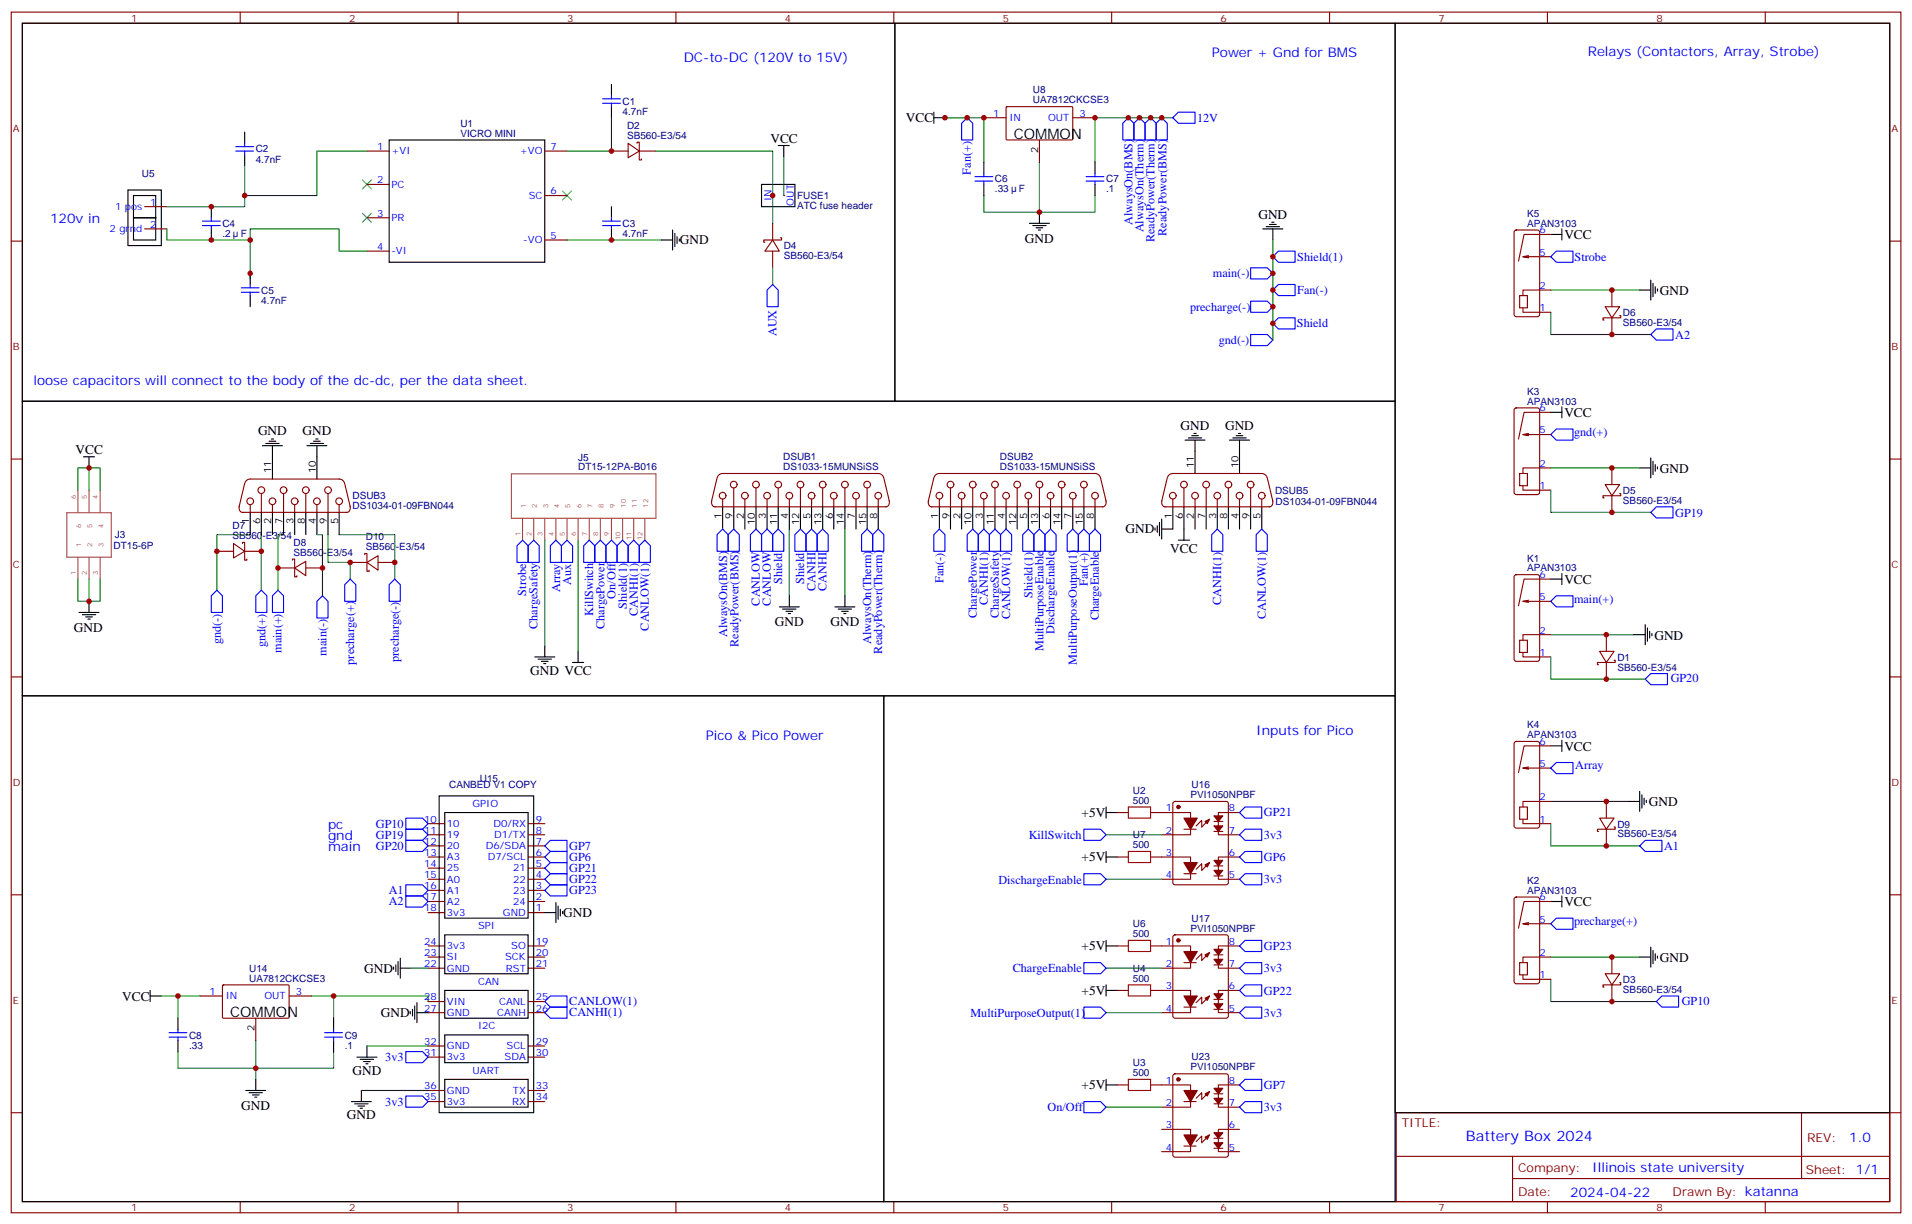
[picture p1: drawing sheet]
<svg xmlns="http://www.w3.org/2000/svg" width="607mm" height="388mm" viewBox="0 0 607 388" stroke-linecap="round" stroke-linejoin="round" font-family="sans-serif">
<g fill="none" stroke="#870000" stroke-width=".35">
<path d="M3.6 3.8h599.7v381h-599.7zM7.1 7.4h592.7v373.9h-592.7zM76.2 3.8v3.6M145.4 3.8v3.6M214.5 3.8v3.6M283.7 3.8v3.6M352.8 3.8v3.6M422 3.8v3.6M491.1 3.8v3.6M560.2 3.8v3.6M116.5 47.9h7M116.5 58.5h7"/>
<path d="M172.9 47.9h7.1M194.1 47.9h5.3M199.4 45.5l3.5 2.4-3.5 2.2zM202.2 45.5v-.4h.7v2.8M202.9 47.9v2.9h.7v-.4M202.9 47.9h5.3M3.6 76.5h3.5M45.9 65.6h7.1M45.9 72.6h7.1M116.5 79.7h7M116.5 69.1h7M172.9 76.2h7.1"/>
<path d="M172.9 62.1h7.1M245.2 76.2l2.1 3.5h-4.6zM245.2 76.2h-2.8v.7h.3M245.2 70.9v5.3M245.2 79.7v5.3M247.7 75.5h.3v.7h-2.8M599.8 76.5h3.5M3.6 145.7h3.5M599.8 145.7h3.5M3.6 214.8h3.5M599.8 214.8h3.5M3.6 284h3.5"/>
<path d="M599.8 284h3.5M3.6 353.1h3.5M443.1 353.1h156.7v28.2h-156.7zM571.8 353.1v20.9M599.8 353.1h3.5M443.2 366.9h156.4M480 374h119.6M480 366.9v14.2M76.2 381.3v3.5M145.4 381.3v3.5M214.5 381.3v3.5M283.7 381.3v3.5"/>
<path d="M352.8 381.3v3.5M422 381.3v3.5M491.1 381.3v3.5M560.2 381.3v3.5"/>
</g>
<path d="M194.1 37.4v10.5h-14.1M77.6 52.5v13.1h-24.6M116.5 79.7h-8.9v-7.1h-28.2v15.9M180 76.2h29.9" fill="none" stroke="#008700" stroke-width=".35"/>
<g fill="none" stroke="#000" stroke-width=".35">
<path d="M194.1 26.8v3.5M194.1 33.8v3.6M77.6 41.9v3.6M77.6 49v3.5M123.5 44.4h49.4v38.8h-49.4zM241.7 58.5h10.6v7.1h-10.6zM40.6 60.3h10.6v17.6h-10.6zM42.4 62.1h7v7h-7zM42.4 69.1h7v7.1h-7zM67.1 65.6v3.5M67.1 72.6v3.6M194.1 65.6v3.5"/>
<path d="M194.1 72.6v3.6M79.4 86.7v3.6M79.4 93.8v3.5"/>
</g>
<g fill="none" stroke="#00f" stroke-width=".35">
<path d="M191.2 31.4h5.7M191.2 32.8h5.7M194.1 30.3v1.1M194.1 32.8v1M74.8 47.9h5.7M74.8 46.5h5.7M77.6 45.5v1M77.6 47.9v1.1M64.2 70.2h5.7M64.2 71.6h5.7M67.1 69.1v1.1M67.1 71.6v1"/>
<path d="M191.2 70.2h5.7M191.2 71.6h5.7M194.1 69.1v1.1M194.1 71.6v1M76.6 92.7h5.6M76.6 91.3h5.6M79.4 90.3v1M79.4 92.7v1.1"/>
</g>
<path d="M115 57.1l2.9 2.8M117.9 57.1l-2.9 2.8M115 67.7l2.9 2.8M117.9 67.7l-2.9 2.8M178.5 60.6l2.9 2.9M181.4 60.6l-2.9 2.9" fill="none" stroke="#3c3" stroke-width=".35"/>
<g fill="#870000">
<circle cx="245.2" cy="62.1" r=".18"/>
<circle cx="248.7" cy="62.1" r=".18"/>
</g>
<g fill="none" stroke="#000" stroke-width=".35">
<path d="M7.1 7.4h276.9v119.9h-276.9zM284 7.4h158.8v119.9h-158.8zM442.8 7.4h157v345.7h-157zM296.4 37.4h3.5M296.4 35.6v3.5M247 46.2h3.5M248.7 46.2v3.5M312.2 51.5v3.5M312.2 58.5v3.6M347.5 51.5v3.5M347.5 58.5v3.6M209.9 76.2h3.6"/>
<path d="M213.5 73v6.3M214.2 74v4.3M214.9 75.1v2.1M215.6 75.8v.7M326.7 70.9h6.4M327.8 71.6h4.2M328.8 72.3h2.1M329.5 73h.7M329.9 67.3v3.6M400.8 72.6h6.3M401.8 71.9h4.3M402.9 71.2h2.1"/>
<path d="M403.6 70.5h.7M404 72.6v3.6M492.2 74.4h3.5M495.7 72.6v3.6M520.4 92h3.5M523.9 88.9v6.3M524.6 89.9v4.3M525.3 91v2.1M526 91.7v.7M7.1 127.3h435.7v93.5h-435.7zM86.1 139.3h.7M100.2 139.3h.7"/>
<path d="M376.1 139.7h6.3M377.2 139h4.2M378.2 138.3h2.1M378.9 137.5h.7M379.3 139.7v10.5M390.2 139.7h6.4M391.3 139h4.2M392.3 138.3h2.1M393 137.5h.7M393.4 139.7v10.5M492.2 130.8h3.5M495.7 129.1v3.5"/>
<path d="M26.5 145h3.5M28.3 145v3.5M83.3 141.4h6.3M84.3 140.7h4.3M85.4 140h2.1M86.5 141.4v10.6M97.4 141.4h6.4M98.5 140.7h4.2M99.5 140h2.1M100.6 141.4v10.6M520.4 148.5h3.5M523.9 145.3v6.4"/>
<path d="M524.6 146.4v4.2M525.3 147.4v2.1M526 148.1v.7M79.4 162.6v7.1M82.9 162.6v7.1M86.5 162.6v7.1M90 162.6v7.1M93.5 162.6v7.1M97 162.6v7.1M100.6 162.6v7.1M104.1 162.6v7.1M107.6 162.6v7.1"/>
<path d="M229.3 160.8v7.1M232.9 160.8v7.1M236.4 160.8v7.1M239.9 160.8v7.1M243.5 160.8v7.1M247 160.8v7.1M250.5 160.8v7.1M254 160.8v7.1M257.6 160.8v7.1M261.1 160.8v7.1M264.6 160.8v7.1M268.1 160.8v7.1"/>
<path d="M271.7 160.8v7.1M275.2 160.8v7.1M278.7 160.8v7.1M298.1 160.8v7.1M301.7 160.8v7.1M305.2 160.8v7.1M308.7 160.8v7.1M312.2 160.8v7.1M315.8 160.8v7.1M319.3 160.8v7.1M322.8 160.8v7.1M326.4 160.8v7.1"/>
<path d="M329.9 160.8v7.1M333.4 160.8v7.1M336.9 160.8v7.1M340.5 160.8v7.1M344 160.8v7.1M347.5 160.8v7.1M366.6 167.5v.7M367.3 166.8v2.1M368 165.8v4.2M368.7 164.7v6.4M372.2 160.8v7.1h-3.5M374 171.4h3.5"/>
<path d="M375.7 160.8v10.6M379.3 160.8v7.1M382.8 160.8v7.1M386.3 160.8v7.1M389.9 160.8v7.1M393.4 160.8v7.1M396.9 160.8v7.1M400.4 160.8v7.1M25.1 194.3h6.3M26.1 195.1h4.3M27.2 195.8h2.1M27.9 196.5h.7"/>
<path d="M28.3 190.8v3.5M247.3 192.6h6.4M248.4 193.3h4.2M249.4 194h2.2M250.2 194.7h.7M250.5 189.1v3.5M265 192.6h6.3M266 193.3h4.3M267.1 194h2.1M267.8 194.7h.7M268.1 189.1v3.5M492.2 183.8h3.5"/>
<path d="M495.7 182v3.5M522.1 198.2v6.4M522.9 199.3v4.2M169.7 208.5h6.4M170.8 209.2h4.2M171.8 209.9h2.2M172.5 210.6h.7M172.9 204.9v3.6M181.7 210.2h3.5M183.5 206.7v3.5M518.6 201.4h3.5M523.6 200.3v2.2"/>
<path d="M524.3 201v.8M7.1 220.8h273.4v160.5h-273.4zM280.5 220.8h162.3v160.5h-162.3zM492.2 236.7h3.5M495.7 234.9v3.5M139.4 252.6h30v100.5h-30zM141.1 257.8h26.5v33.6h-26.5zM351 256.1v3.5M351 257.8h3.6M516.9 254.3h3.5M520.4 251.1v6.4M521.1 252.2v4.2"/>
<path d="M521.8 253.3v2.1M522.5 254v.7M351 270.2v3.5M351 272h3.6M141.1 296.7h26.5v12.3h-26.5zM172.9 289.6h3.5M176.4 286.4v6.4M177.1 287.5v4.2M177.8 288.5v2.2M178.5 289.2v.7M351 298.4v3.5M492.2 286.1h3.5"/>
<path d="M495.7 284.3v3.5M47.7 316.1h3.5M47.7 314.3v3.5M124.9 306.9v.7M125.6 306.2v2.1M126.3 305.1v4.3M127 307.2h3.6M127 304.1v6.3M131.6 319.2v4.3M132.3 318.2v6.3M141.1 314.3h26.5v8.8h-26.5zM351 300.2h3.6"/>
<path d="M351 312.5v3.6M351 314.3h3.6M520.4 303.7h3.5M523.9 300.5v6.4M524.6 301.6v4.2M525.3 302.6v2.2M526 303.4v.7M56.5 323.1v3.5M56.5 330.2v3.5M105.9 323.1v3.5M105.9 330.2v3.5M113.3 335.5h6.3"/>
<path d="M114.3 336.2h4.3M115.4 336.9h2.1M116.1 337.6h.7M116.5 331.9v3.6M130.2 321v.7M130.9 320.3v2.1M132.3 321.3h3.6M141.1 328.4h26.5v8.8h-26.5zM78 346h6.3M79.1 346.7h4.2M80.1 347.5h2.1M80.8 348.2h.7"/>
<path d="M81.2 342.5v3.5M111.5 349.6h6.4M112.6 350.3h4.2M113.6 351h2.1M114.3 351.7h.7M114.7 346v3.6M141.1 342.5h26.5v8.8h-26.5zM351 342.5v3.5M351 344.3h3.6"/>
</g>
<g fill="none" stroke="#008700" stroke-width=".35">
<path d="M299.9 37.4h12.3v14.1M372.2 37.4h-24.7v14.1M116.5 47.9h-15.9v14.2h-23M208.2 47.9h37v23M248.7 49.7v12.4M329.9 51.5v15.8M53 72.6v3.6h26.4M312.2 62.1v5.2h17.7M347.5 62.1v5.2h-17.6M404 76.2v31.7M245.2 85v5.3M492.2 99.1v7.1h31.7"/>
<path d="M492.2 92h28.2M24.7 155.5v-7h3.6v7M28.3 148.5h3.5v7M492.2 155.5v7.1h31.7M492.2 148.5h28.2M79.4 169.7h-10.6v17.6M82.9 169.7v17.6M90 169.7h-1.8v17.6M100.6 169.7h1.7v19.4M104.1 169.7v8.8h7.1v5.3M107.6 169.7h17.7v14.1M172.9 171.4v33.5"/>
<path d="M183.5 171.4v35.3M250.5 167.9v21.2M268.1 167.9v21.2M24.7 183.8v7h3.6v-7M31.8 183.8v7h-3.5M492.2 208.5v7h29.9M492.2 201.4h26.4M492.2 254.3h24.7M351 264.9h17.7M351 279h17.7M492.2 261.4v7h28.2M51.2 316.1h12.3"/>
<path d="M56.5 316.1v7M98.8 316.1h37.1v1.7M105.9 316.1v7M130.6 307.2h5.3M351 307.2h17.7M492.2 310.8v7h33.5M492.2 303.7h28.2M56.5 333.7v5.3h49.4v-5.3M81.2 330.2v12.3M116.5 331.9h19.4M351 321.3h17.7M114.7 346h21.2"/>
<path d="M351 351.3h17.7"/>
</g>
<g fill="none" stroke="#00f" stroke-width=".35">
<path d="M305.2 39.1l1.8-1.7 1.7 1.7v5.3h-3.5zM356.3 39.1l1.8-1.7 1.8 1.7v5.3h-3.6zM359.9 39.1l1.7-1.7 1.8 1.7v5.3h-3.5zM363.4 39.1l1.8-1.7 1.7 1.7v5.3h-3.5zM366.9 39.1l1.8-1.7 1.8 1.7v5.3h-3.6zM372.2 37.4l1.8-1.8h5.3v3.5h-5.3zM309.4 56.1h5.7M309.4 57.5h5.7M312.2 55v1.1M312.2 57.5v1M344.7 56.1h5.6M344.7 57.5h5.6"/>
<path d="M347.5 55v1.1M347.5 57.5v1M245.2 90.3l1.8 1.7v5.3h-3.5v-5.3zM396.9 85h5.3l1.8 1.7-1.8 1.8h-5.3zM396.9 95.6h5.3l1.8 1.7-1.8 1.8h-5.3zM404 92l1.7-1.7h5.3v3.5h-5.3zM404 81.5l1.7-1.8h5.3v3.5h-5.3zM492.2 81.5l1.7-1.8h5.3v3.5h-5.3zM396.9 106.2h5.3l1.8 1.7-1.8 1.8h-5.3zM404 102.6l1.7-1.7h5.3v3.5h-5.3zM523.9 106.2l1.8-1.8h5.3v3.5h-5.3zM493.9 136.1h5.3v3.6h-5.3l-1.7-1.8z"/>
<path d="M165.8 171.4l1.8 1.8v5.3h-3.5v-5.3zM167.6 173.2l1.8-1.8 1.7 1.8v5.3h-3.5zM176.4 171.4l1.8 1.8v5.3h-3.5v-5.3zM180 171.4l1.7 1.8v5.3h-3.5v-5.3zM187 171.4l1.8 1.8v5.3h-3.6v-5.3zM190.5 171.4l1.8 1.8v5.3h-3.5v-5.3zM194.1 171.4l1.7 1.8v5.3h-3.5v-5.3zM197.6 171.4l1.8 1.8v5.3h-3.6v-5.3zM201.1 171.4l1.8 1.8v5.3h-3.5v-5.3zM204.6 171.4l1.8 1.8v5.3h-3.5v-5.3zM229.3 167.9l1.8 1.8v5.2h-3.5v-5.2zM232.9 167.9l1.7 1.8v5.2h-3.5v-5.2z"/>
<path d="M239.9 167.9l1.8 1.8v5.2h-3.5v-5.2zM243.5 167.9l1.7 1.8v5.2h-3.5v-5.2zM245.2 169.7l1.8-1.8 1.7 1.8v5.2h-3.5zM254 167.9l1.8 1.8v5.2h-3.5v-5.2zM257.6 167.9l1.7 1.8v5.2h-3.5v-5.2zM261.1 167.9l1.8 1.8v5.2h-3.6v-5.2zM275.2 167.9l1.8 1.8v5.2h-3.6v-5.2zM277 169.7l1.7-1.8 1.8 1.8v5.2h-3.5zM298.1 167.9l1.8 1.8v5.2h-3.5v-5.2zM308.7 167.9l1.8 1.8v5.2h-3.5v-5.2zM312.2 167.9l1.8 1.8v5.2h-3.5v-5.2zM315.8 167.9l1.7 1.8v5.2h-3.5v-5.2z"/>
<path d="M319.3 167.9l1.8 1.8v5.2h-3.6v-5.2zM324.6 169.7l1.8-1.8 1.7 1.8v5.2h-3.5zM329.9 167.9l1.7 1.8v5.2h-3.5v-5.2zM331.6 169.7l1.8-1.8 1.8 1.8v5.2h-3.6zM340.5 167.9l1.7 1.8v5.2h-3.5v-5.2zM344 167.9l1.8 1.8v5.2h-3.6v-5.2zM347.5 167.9l1.8 1.8v5.2h-3.5v-5.2zM386.3 167.9l1.8 1.8v5.2h-3.5v-5.2zM400.4 167.9l1.8 1.8v5.2h-3.5v-5.2zM523.9 162.6l1.8-1.8h5.3v3.6h-5.3zM68.8 187.3l1.8 1.8v5.2h-3.5v-5.2zM82.9 187.3l1.8 1.8v5.2h-3.5v-5.2z"/>
<path d="M88.2 187.3l1.8 1.8v5.2h-3.5v-5.2zM102.3 189.1l1.8 1.7v5.3h-3.5v-5.3zM111.2 183.8l1.7 1.7v5.3h-3.5v-5.3zM125.3 183.8l1.7 1.7v5.3h-3.5v-5.3zM493.9 189.1h5.3v3.5h-5.3l-1.7-1.8zM522.1 215.5l1.8-1.8h5.3v3.6h-5.3zM128.8 259.6h5.3l1.8 1.8-1.8 1.7h-5.3zM395.1 256.1h5.3v3.5h-5.3l-1.7-1.8zM492.2 243.7l1.7-1.7h5.3v3.5h-5.3zM128.8 266.7h5.3l1.8 1.7-1.8 1.8h-5.3zM128.8 263.1h5.3l1.8 1.8-1.8 1.8h-5.3zM172.9 272l1.8-1.8h5.3v3.5h-5.3z"/>
<path d="M172.9 275.5l1.8-1.8h5.3v3.5h-5.3zM172.9 279l1.8-1.8h5.3v3.6h-5.3zM174.7 266.7h5.3v3.5h-5.3l-1.8-1.8zM344 263.1h5.3l1.7 1.8-1.7 1.8h-5.3zM344 277.2h5.3l1.7 1.8-1.7 1.8h-5.3zM393.4 264.9l1.7-1.8h5.3v3.6h-5.3zM393.4 279l1.7-1.8h5.3v3.6h-5.3zM395.1 270.2h5.3v3.5h-5.3l-1.7-1.7zM520.4 268.4l1.7-1.7h5.3v3.5h-5.3zM128.8 284.3h5.3l1.8 1.8-1.8 1.7h-5.3zM128.8 280.8h5.3l1.8 1.7-1.8 1.8h-5.3zM172.9 282.5l1.8-1.7h5.3v3.5h-5.3z"/>
<path d="M492.2 293.1l1.7-1.7h5.3v3.5h-5.3zM172.9 317.8l1.8-1.7h5.3v3.5h-5.3zM344 319.6h5.3l1.7 1.7-1.7 1.8h-5.3zM344 305.5h5.3l1.7 1.7-1.7 1.8h-5.3zM393.4 300.2l1.7-1.8h5.3v3.5h-5.3zM393.4 314.3l1.7-1.8h5.3v3.6h-5.3zM395.1 305.5h5.3v3.5h-5.3l-1.7-1.8zM527.4 316.1h5.3v3.5h-5.3l-1.7-1.8zM53.7 327.7h5.6M53.7 329.1h5.6M56.5 326.6v1.1M56.5 329.1v1.1"/>
<path d="M103 327.7h5.7M103 329.1h5.7M105.9 326.6v1.1M105.9 329.1v1.1M128.8 333.7h5.3l1.8 1.8-1.8 1.7h-5.3zM172.9 321.3l1.8-1.7h5.3v3.5h-5.3zM393.4 321.3l1.7-1.7h5.3v3.5h-5.3zM128.8 347.8h5.3l1.8 1.8-1.8 1.7h-5.3zM344 349.6h5.3l1.7 1.7-1.7 1.8h-5.3zM395.1 342.5h5.3v3.5h-5.3l-1.7-1.7zM395.1 349.6h5.3v3.5h-5.3l-1.7-1.8z"/>
</g>
<g fill="none" stroke="#870000" stroke-width=".35">
<path d="M312.2 37.4h7.1M319.4 34l.3-.2 20.6 .1 .2 .3-.1 10-.3 .2h-20.6l-.2-.3zM340.5 37.4h7M329.9 44.4v7.1M480.8 73.2l.4-.2h6.7l.7 .4v26.4l-.4 .7h-7l-.6-.5-.1-26.3zM492.2 74.4h-8.5l-1.8 8.5M482.3 93.8h2.5v3.9h-2.5zM483.3 97.7v1.4h8.9M485.1 81.1l-1.8 .4M492.2 92h-8.9v1.8M492.2 81.5h-8.9l1.8 .3M509.4 97.3h4.6l-2.4 3.6z"/>
<path d="M511.6 92v5.3M511.6 100.9h-2.9v.7h.4M511.6 100.9v5.3M514 100.2h.4v.7h-2.8M480.8 129.6l.4-.2h6.7l.7 .5v26.3l-.4 .7-7 .1-.6-.5-.1-26.4zM485.1 137.5l-1.8 .4M492.2 137.9h-8.9l1.8 .4M492.2 130.8h-8.5l-1.8 8.5M77.6 153.4l-1.7 7.4M77.7 153.3l.8-1.1 .9-.2h28.2l1.3 .5 .4 .8M82.9 156.6v6M90 156.6v6"/>
<path d="M97 156.6v6M104.1 156.6v6M109.4 153.4l1.8 7.4M225.9 158.9a1.31 1.31 0 0 0 1.1 1.9M227.6 151.7l-1.8 7.4M227.6 151.5l.9-1 .8-.3h49.4l.9 .3 .8 1.1M229.3 158.4v2.4M232.9 154.8v6M236.4 158.4v2.4M239.9 154.8v6M243.5 158.4v2.4M247 154.8v6"/>
<path d="M250.5 158.4v2.4M254 154.8v6M257.6 158.4v2.4M261.1 154.8v6M264.6 158.4v2.4M268.1 154.8v6M271.7 158.4v2.4M275.2 154.8v6M278.7 158.4v2.4M280.5 151.7l1.8 7.4M282.2 158.9a1.41 1.41 0 0 1-1.1 1.9M294.7 158.9a1.31 1.31 0 0 0 1.1 1.9"/>
<path d="M296.4 151.7l-1.8 7.4M296.4 151.5l.9-1 .8-.3h49.4l.9 .3 .8 1.1M298.1 158.4v2.4M301.7 154.8v6M305.2 158.4v2.4M308.7 154.8v6M312.2 158.4v2.4M315.8 154.8v6M319.3 158.4v2.4M322.8 154.8v6M326.4 158.4v2.4M329.9 154.8v6"/>
<path d="M333.4 158.4v2.4M336.9 154.8v6M340.5 158.4v2.4M344 154.8v6M347.5 158.4v2.4M349.3 151.7l1.7 7.4M351 158.9a1.41 1.41 0 0 1-1.1 1.9M368.8 158.9a1.32 1.32 0 0 0 1.1 1.9M370.5 151.7l-1.8 7.4M370.5 151.5l.8-1 .9-.3h28.2l1.3 .6 .4 .8M372.2 158.4v2.4M375.7 154.8v6"/>
<path d="M379.3 158.4v2.4M382.8 154.8v6M386.3 158.4v2.4M389.9 154.8v6M393.4 158.4v2.4M396.9 154.8v6M400.4 158.4v2.4M402.2 151.7l1.8 7.4M403.9 158.9a1.4 1.4 0 0 1-1.1 1.9M482.3 150.2h2.5v3.9h-2.5zM483.3 154.1v1.4h8.9M492.2 148.5h-8.9v1.7"/>
<path d="M509.4 153.8h4.6l-2.4 3.5zM511.6 157.3h-2.9v.7h.4M511.6 148.5v5.3M511.6 157.3v5.3M514 156.6h.4v.7h-2.8M68.8 174.9h5.3M74.1 172.5l3.5 2.4-3.5 2.2zM76 160.7a1.32 1.32 0 0 0 1.1 1.9M76.9 172.5v-.4h.7v2.8M76.9 162.6h33.2M77.6 174.9v2.9h.8v-.4M77.6 174.9h5.3"/>
<path d="M79.4 160.1v2.5M86.5 160.1v2.5M92.8 177.8v-.4h.7v2.8M93.5 160.1v2.5M100.6 160.1v2.5M107.6 160.1v2.5M111.1 160.7a1.4 1.4 0 0 1-1.1 1.9M111.2 178.5h5.3M115.7 176v-.4h.8v2.9M116.5 178.5l3.5-2.1v4.5zM116.5 178.5v2.8h.7v-.4M120 178.5h5.3"/>
<path d="M226.9 160.8h54.3M295.7 160.8h54.3M369.7 160.8h33.2M88.2 180.2h5.3M93.5 180.2l3.5-2.1v4.6zM93.5 180.2v2.9h.7v-.4M97 180.2h5.3M480.8 182.6l.4-.2h6.7l.7 .4v26.4l-.4 .6-7 .1-.6-.5-.1-26.3zM485.1 190.5l-1.8 .3M492.2 190.8h-8.9l1.8 .4M492.2 183.8h-8.5l-1.8 8.4M482.3 203.2h2.5v3.8h-2.5z"/>
<path d="M483.3 207v1.5h8.9M492.2 201.4h-8.9v1.8M507.7 206.7h4.6l-2.5 3.5zM509.8 210.2h-2.8v.7h.3M509.8 201.4v5.3M509.8 210.2v5.3M512.3 209.5h.3v.7h-2.8M480.8 235.5l.4-.2h6.7l.7 .4v26.4l-.4 .6-7 .1-.6-.5-.1-26.3zM492.2 236.7h-8.5l-1.8 8.4M354.6 257.8h3.5M365.2 257.8h12.7v7.1h-9.2M372.5 254.5l.4-.2h16.2l.7 .4 .1 25.4-.5 .6-16.5 .1-.6-.5-.1-25.3z"/>
<path d="M383.9 260l-2.5 2.4v-2.1l-1.8 1.8M393.4 257.8h-6.7v7.1h6.7M482.3 256.1h2.5v3.9h-2.5zM483.3 260v1.4h8.9M485.1 243.4l-1.8 .3M492.2 254.3h-8.9v1.8M492.2 243.7h-8.9l1.8 .4M507.7 259.6h4.6l-2.5 3.5zM509.8 254.3v5.3M135.9 261.4h5.2M135.9 264.9h5.2M135.9 268.4h5.2"/>
<path d="M135.9 272h5.2M135.9 275.5h5.2M135.9 279h5.2M167.6 261.4h5.3M167.6 264.9h5.3M167.6 268.4h5.3M167.6 272h5.3M167.6 275.5h5.3M167.6 279h5.3M354.6 272h3.5M365.2 272h12.7v7h-9.2M375.7 277.2h3.9"/>
<path d="M375.7 263.1h3.9M383.9 273.7l-2.5 2.5v-2.1l-1.8 1.7M385.3 274.8h2.8M385.3 278h2.8M385.3 263.8h2.8M385.3 260.7h2.8M393.4 272h-6.7v7h6.7M509.8 263.1h-2.8v.7h.3M509.8 263.1v5.3M512.3 262.4h.3v.7h-2.8M135.9 286.1h5.2M135.9 282.5h5.2"/>
<path d="M135.9 289.6h5.2M167.6 286.1h5.3M167.6 282.5h5.3M167.6 289.6h5.3M372.5 296.9l.4-.2h16.2l.7 .4 .1 25.3-.5 .7h-16.5l-.6-.5-.1-25.2zM480.8 284.9l.4-.2h6.7l.7 .4v26.4l-.4 .6-7 .1-.6-.5-.1-26.3zM485.1 292.8l-1.8 .3M492.2 293.1h-8.9l1.8 .4M492.2 286.1h-8.5l-1.8 8.4M63.5 316.1h7.1M70.6 312.7l.3-.2 20.7 .1 .2 .3-.1 10-.3 .2h-20.6l-.2-.3zM91.8 316.1h7"/>
<path d="M135.9 303.7h5.2M135.9 300.2h5.2M135.9 307.2h5.2M135.9 317.8h5.2M167.6 303.7h5.3M167.6 300.2h5.3M167.6 307.2h5.3M167.6 317.8h5.3M354.6 300.2h3.5M354.6 314.3h3.5M365.2 314.3h12.7v7h-9.2M365.2 300.2h12.7v7h-9.2"/>
<path d="M375.7 319.6h3.9M375.7 305.5h3.9M383.9 316.1l-2.5 2.4v-2.1l-1.8 1.8M383.9 302.3l-2.5 2.5v-2.2l-1.8 1.8M385.3 317.1h2.8M385.3 306.2h2.8M385.3 303h2.8M393.4 314.3h-6.7v7h6.7M393.4 300.2h-6.7v7h6.7M482.3 305.5h2.5v3.9h-2.5zM483.3 309.4v1.4h8.9M492.2 303.7h-8.9v1.8"/>
<path d="M509.4 309h4.6l-2.4 3.5zM511.6 312.5h-2.9v.7h.4M511.6 303.7v5.3M511.6 312.5v5.3M514 311.8h.4v.7h-2.8M81.2 323.1v7.1M135.9 321.3h5.2M135.9 331.9h5.2M135.9 335.5h5.2M167.6 321.3h5.3M167.6 331.9h5.3M167.6 335.5h5.3"/>
<path d="M385.3 320.3h2.8M135.9 349.6h5.2M135.9 346h5.2M167.6 349.6h5.3M167.6 346h5.3M354.6 344.3h3.5M365.2 344.3h12.7v7h-9.2M368.7 358.4h9.2v7h-9.2M372.5 341l.4-.3h16.2l.7 .5 .1 25.3-.5 .7h-16.5l-.6-.5-.1-25.2zM375.7 349.6h3.9M383.9 346.4l-2.5 2.5v-2.2l-1.8 1.8M385.3 350.3h2.8"/>
<path d="M385.3 347.1h2.8M393.4 358.4h-6.7v7h6.7M393.4 344.3h-6.7v7h6.7M375.7 363.7h3.9M383.9 360.2l-2.5 2.4v-2.1l-1.8 1.8M385.3 361.2h2.8M385.3 364.4h2.8"/>
<circle cx="79.4" cy="159.1" r="1.06"/>
<circle cx="82.9" cy="155.5" r="1.06"/>
<circle cx="86.5" cy="159.1" r="1.06"/>
<circle cx="90" cy="155.5" r="1.06"/>
<circle cx="93.5" cy="159.1" r="1.06"/>
<circle cx="97" cy="155.5" r="1.06"/>
<circle cx="100.6" cy="159.1" r="1.06"/>
<circle cx="104.1" cy="155.5" r="1.06"/>
<circle cx="107.6" cy="159.1" r="1.06"/>
<circle cx="229.3" cy="157.3" r="1.06"/>
<circle cx="232.9" cy="153.8" r="1.06"/>
<circle cx="236.4" cy="157.3" r="1.06"/>
<circle cx="239.9" cy="153.8" r="1.06"/>
<circle cx="243.5" cy="157.3" r="1.06"/>
<circle cx="247" cy="153.8" r="1.06"/>
<circle cx="250.5" cy="157.3" r="1.06"/>
<circle cx="254" cy="153.8" r="1.06"/>
<circle cx="257.6" cy="157.3" r="1.06"/>
<circle cx="261.1" cy="153.8" r="1.06"/>
<circle cx="264.6" cy="157.3" r="1.06"/>
<circle cx="268.1" cy="153.8" r="1.06"/>
<circle cx="271.7" cy="157.3" r="1.06"/>
<circle cx="275.2" cy="153.8" r="1.06"/>
<circle cx="278.7" cy="157.3" r="1.06"/>
<circle cx="298.1" cy="157.3" r="1.06"/>
<circle cx="301.7" cy="153.8" r="1.06"/>
<circle cx="305.2" cy="157.3" r="1.06"/>
<circle cx="308.7" cy="153.8" r="1.06"/>
<circle cx="312.2" cy="157.3" r="1.06"/>
<circle cx="315.8" cy="153.8" r="1.06"/>
<circle cx="319.3" cy="157.3" r="1.06"/>
<circle cx="322.8" cy="153.8" r="1.06"/>
<circle cx="326.4" cy="157.3" r="1.06"/>
<circle cx="329.9" cy="153.8" r="1.06"/>
<circle cx="333.4" cy="157.3" r="1.06"/>
<circle cx="336.9" cy="153.8" r="1.06"/>
<circle cx="340.5" cy="157.3" r="1.06"/>
<circle cx="344" cy="153.8" r="1.06"/>
<circle cx="347.5" cy="157.3" r="1.06"/>
<circle cx="372.2" cy="157.3" r="1.06"/>
<circle cx="375.7" cy="153.8" r="1.06"/>
<circle cx="379.3" cy="157.3" r="1.06"/>
<circle cx="382.8" cy="153.8" r="1.06"/>
<circle cx="386.3" cy="157.3" r="1.06"/>
<circle cx="389.9" cy="153.8" r="1.06"/>
<circle cx="393.4" cy="157.3" r="1.06"/>
<circle cx="396.9" cy="153.8" r="1.06"/>
<circle cx="400.4" cy="157.3" r="1.06"/>
</g>
<g fill="none" stroke="#a64a4a" stroke-width=".35">
<path d="M24.7 155.5v7M28.3 155.5v7M31.8 155.5v7M162.3 150.4h45.9v14.1h-45.9zM21.2 162.7h14.1v14.1h-14.1zM24.7 176.8v7M28.3 176.8v7M31.8 176.8v7M165.8 164.5v6.9M169.4 164.5v6.9M172.9 164.5v6.9M176.4 164.5v6.9"/>
<path d="M180 164.5v6.9M183.5 164.5v6.9M187 164.5v6.9M190.5 164.5v6.9M194.1 164.5v6.9M197.6 164.5v6.9M201.1 164.5v6.9M204.6 164.5v6.9"/>
</g>
<g fill="#870000" stroke="#870000" stroke-width=".35">
<path d="M385.3 273h2.8l-1.4 1.8z"/>
<path d="M385.3 276.2h2.8l-1.4 1.8z"/>
<path d="M385.3 262.1h2.8l-1.4 1.7z"/>
<path d="M385.3 258.9h2.8l-1.4 1.8z"/>
<path d="M382.4 274.4l1.5-.7-.7 1.4z"/>
<path d="M375.7 273.7h4.3l-2.1 3.5z"/>
<path d="M375.7 259.6h4.3l-2.1 3.5z"/>
<path d="M382.4 260.7l1.5-.7-.7 1.4z"/>
<path d="M385.3 315.3h2.8l-1.4 1.8z"/>
<path d="M385.3 318.5h2.8l-1.4 1.8z"/>
<path d="M385.3 304.4h2.8l-1.4 1.8z"/>
<path d="M385.3 301.2h2.8l-1.4 1.8z"/>
<path d="M382.4 316.8l1.5-.7-.7 1.4z"/>
<path d="M375.7 316.1h4.3l-2.1 3.5z"/>
<path d="M375.7 301.9h4.3l-2.1 3.6z"/>
<path d="M382.4 303l1.5-.7-.7 1.4z"/>
<path d="M385.3 359.4h2.8l-1.4 1.8z"/>
<path d="M385.3 362.6h2.8l-1.4 1.8z"/>
<path d="M385.3 348.5h2.8l-1.4 1.8z"/>
<path d="M385.3 345.3h2.8l-1.4 1.8z"/>
<path d="M382.4 360.9l1.5-.7-.7 1.4z"/>
<path d="M375.7 360.2h4.3l-2.1 3.5z"/>
<path d="M375.7 346h4.3l-2.1 3.6z"/>
<path d="M382.4 347.1l1.5-.7-.7 1.4z"/>
<circle cx="374" cy="256.1" r=".53"/>
<circle cx="374" cy="298.4" r=".53"/>
<circle cx="374" cy="342.5" r=".53"/>
</g>
<path d="M358.1 256.1h7.1v3.5h-7.1zM358.1 270.2h7.1v3.5h-7.1zM358.1 298.4h7.1v3.5h-7.1zM358.1 312.5h7.1v3.6h-7.1zM358.1 342.5h7.1v3.5h-7.1z" fill="none" stroke="#a10000" stroke-width=".35"/>
<g fill="#c00">
<circle cx="194.1" cy="76.2" r=".88"/>
<circle cx="67.1" cy="65.6" r=".88"/>
<circle cx="67.1" cy="76.2" r=".88"/>
<circle cx="79.4" cy="86.7" r=".88"/>
<circle cx="194.1" cy="47.9" r=".88"/>
<circle cx="77.6" cy="62.1" r=".88"/>
<circle cx="79.4" cy="76.2" r=".88"/>
<circle cx="365.2" cy="37.4" r=".88"/>
<circle cx="361.6" cy="37.4" r=".88"/>
<circle cx="329.9" cy="67.3" r=".88"/>
<circle cx="347.5" cy="37.4" r=".88"/>
<circle cx="312.2" cy="37.4" r=".88"/>
<circle cx="404" cy="86.7" r=".88"/>
<circle cx="404" cy="97.3" r=".88"/>
<circle cx="404" cy="92" r=".88"/>
<circle cx="404" cy="102.6" r=".88"/>
<circle cx="404" cy="81.5" r=".88"/>
<circle cx="358.1" cy="37.4" r=".88"/>
<circle cx="511.6" cy="148.5" r=".88"/>
<circle cx="511.6" cy="162.6" r=".88"/>
<circle cx="511.6" cy="317.8" r=".88"/>
<circle cx="511.6" cy="303.7" r=".88"/>
<circle cx="509.8" cy="215.5" r=".88"/>
<circle cx="509.8" cy="201.4" r=".88"/>
<circle cx="509.8" cy="268.4" r=".88"/>
<circle cx="509.8" cy="254.3" r=".88"/>
<circle cx="511.6" cy="106.2" r=".88"/>
<circle cx="511.6" cy="92" r=".88"/>
<circle cx="28.3" cy="190.8" r=".88"/>
<circle cx="28.3" cy="148.5" r=".88"/>
<circle cx="307" cy="37.4" r=".88"/>
<circle cx="299.9" cy="37.4" r=".88"/>
<circle cx="56.5" cy="316.1" r=".88"/>
<circle cx="81.2" cy="339" r=".88"/>
<circle cx="105.9" cy="316.1" r=".88"/>
<circle cx="68.8" cy="174.9" r=".88"/>
<circle cx="82.9" cy="174.9" r=".88"/>
<circle cx="111.2" cy="178.5" r=".88"/>
<circle cx="125.3" cy="178.5" r=".88"/>
<circle cx="368.7" cy="37.4" r=".88"/>
<circle cx="245.2" cy="62.1" r=".88"/>
<circle cx="88.2" cy="180.2" r=".88"/>
<circle cx="102.3" cy="180.2" r=".88"/>
</g>
<g font-size="4.6">
<text x="321.8" y="44.1">COMMON</text>
<text x="73.1" y="322.8">COMMON</text>
</g>
<text font-size="4.6" fill="#00f" x="465.2" y="362.1">Battery Box 2024</text>
<g font-size="4.2" fill="#00f">
<text x="384.6" y="17.9">Power + Gnd for BMS</text>
<text x="503.9" y="17.7">Relays (Contactors, Array, Strobe)</text>
<text x="217" y="19.7">DC-to-DC (120V to 15V)</text>
<text x="15.9" y="70.9">120v in</text>
<text x="10.6" y="122">loose capacitors will connect to the body of the dc-dc, per the data sheet.</text>
<text x="398.7" y="233.2">Inputs for Pico</text>
<text x="224" y="234.9">Pico &amp; Pico Power</text>
<text x="104.1" y="263.1">pc</text>
<text x="104.1" y="266.7">gnd</text>
<text x="104.1" y="270.2">main</text>
<text x="586.9" y="362.4">1.0</text>
<text x="505.3" y="371.9">Illinois state university</text>
<text x="498.4" y="379.7">2024-04-22</text>
</g>
<g font-size="4.2">
<text x="287.5" y="38.8">VCC</text>
<text x="244.5" y="45.5">VCC</text>
<text x="399.4" y="69.4">GND</text>
<text x="215.8" y="77.6">GND</text>
<text x="325.3" y="77">GND</text>
<text x="496.5" y="75.9">VCC</text>
<text x="526.8" y="93.6">GND</text>
<text x="374.7" y="136.4">GND</text>
<text x="388.8" y="136.4">GND</text>
<text x="496.5" y="132.4">VCC</text>
<text x="24" y="143.9">VCC</text>
<text x="81.9" y="138.1">GND</text>
<text x="96" y="138.1">GND</text>
<text x="526.8" y="150">GND</text>
<text x="357.2" y="169.3">GND</text>
<text x="371.4" y="175.4">VCC</text>
<text x="496.5" y="185.3">VCC</text>
<text x="23.5" y="200.6">GND</text>
<text x="245.9" y="198.6">GND</text>
<text x="263.6" y="198.6">GND</text>
<text x="525.1" y="202.9">GND</text>
<text x="168.3" y="214.1">GND VCC</text>
<text x="496.5" y="238.2">VCC</text>
<text x="523.3" y="255.9">GND</text>
<text x="343.2" y="259.2">+5V</text>
<text x="343.2" y="273.3">+5V</text>
<text x="496.5" y="287.6">VCC</text>
<text x="178.7" y="291">GND</text>
<text x="343.2" y="301.6">+5V</text>
<text x="526.8" y="305.3">GND</text>
<text x="115.6" y="308.6">GND</text>
<text x="38.8" y="317.5">VCC</text>
<text x="343.2" y="315.7">+5V</text>
<text x="120.9" y="322.7">GND</text>
<text x="111.9" y="341.1">GND</text>
<text x="343.2" y="345.7">+5V</text>
<text x="76.6" y="352.1">GND</text>
<text x="110.1" y="355.2">GND</text>
</g>
<g font-size="3.9" fill="#00f">
<text x="379.9" y="38.7">12V</text>
<text x="308.2" y="55.4" transform="rotate(-90 308.2 55.4)">Fan(+)</text>
<text x="359.4" y="71.4" transform="rotate(-90 359.4 71.4)">AlwaysOn(BMS)</text>
<text x="362.9" y="73.7" transform="rotate(-90 362.9 73.7)">AlwaysOn(Therm)</text>
<text x="366.4" y="76.9" transform="rotate(-90 366.4 76.9)">ReadyPower(Therm)</text>
<text x="370.2" y="74.8" transform="rotate(-90 370.2 74.8)">ReadyPower(BMS)</text>
<text x="411.7" y="82.8">Shield(1)</text>
<text x="499.7" y="82.7">Strobe</text>
<text x="384.9" y="88">main(-)</text>
<text x="411.7" y="93.2">Fan(-)</text>
<text x="377.7" y="98.6">precharge(-)</text>
<text x="246.5" y="106.7" transform="rotate(-90 246.5 106.7)">AUX</text>
<text x="411.6" y="103.9">Shield</text>
<text x="531.7" y="107.5">A2</text>
<text x="386.8" y="109.2">gnd(-)</text>
<text x="499.6" y="138.3">gnd(+)</text>
<text x="531.7" y="163.9">GP19</text>
<text x="181.3" y="185.7" transform="rotate(-90 181.3 185.7)">Aux</text>
<text x="248.2" y="185.3" transform="rotate(-90 248.2 185.3)">Shield</text>
<text x="255.3" y="185.3" transform="rotate(-90 255.3 185.3)">Shield</text>
<text x="299.4" y="185.1" transform="rotate(-90 299.4 185.1)">Fan(-)</text>
<text x="345.3" y="185.9" transform="rotate(-90 345.3 185.9)">Fan(+)</text>
<text x="167" y="189" transform="rotate(-90 167 189)">Strobe</text>
<text x="177.7" y="187.9" transform="rotate(-90 177.7 187.9)">Array</text>
<text x="195.4" y="190" transform="rotate(-90 195.4 190)">On/Off</text>
<text x="258.8" y="187.6" transform="rotate(-90 258.8 187.6)">CANHI</text>
<text x="262.3" y="187.6" transform="rotate(-90 262.3 187.6)">CANHI</text>
<text x="313.5" y="191.9" transform="rotate(-90 313.5 191.9)">CANHI(1)</text>
<text x="327.6" y="189.7" transform="rotate(-90 327.6 189.7)">Shield(1)</text>
<text x="387.6" y="191.9" transform="rotate(-90 387.6 191.9)">CANHI(1)</text>
<text x="499.6" y="191.3">main(+)</text>
<text x="188.3" y="195.5" transform="rotate(-90 188.3 195.5)">KillSwitch</text>
<text x="198.9" y="193.2" transform="rotate(-90 198.9 193.2)">Shield(1)</text>
<text x="202.4" y="195.5" transform="rotate(-90 202.4 195.5)">CANHI(1)</text>
<text x="241.2" y="192.2" transform="rotate(-90 241.2 192.2)">CANLOW</text>
<text x="244.7" y="192.2" transform="rotate(-90 244.7 192.2)">CANLOW</text>
<text x="310" y="196.1" transform="rotate(-90 310 196.1)">ChargePower</text>
<text x="317" y="196.1" transform="rotate(-90 317 196.1)">ChargeSafety</text>
<text x="320.6" y="196.5" transform="rotate(-90 320.6 196.5)">CANLOW(1)</text>
<text x="348.8" y="196.9" transform="rotate(-90 348.8 196.9)">ChargeEnable</text>
<text x="401.7" y="196.5" transform="rotate(-90 401.7 196.5)">CANLOW(1)</text>
<text x="170.6" y="199.6" transform="rotate(-90 170.6 199.6)">ChargeSafety</text>
<text x="191.8" y="199.6" transform="rotate(-90 191.8 199.6)">ChargePower</text>
<text x="205.9" y="200.1" transform="rotate(-90 205.9 200.1)">CANLOW(1)</text>
<text x="230.8" y="202.2" transform="rotate(-90 230.8 202.2)">AlwaysOn(BMS)</text>
<text x="334.7" y="201.3" transform="rotate(-90 334.7 201.3)">DischargeEnable</text>
<text x="70.1" y="204.5" transform="rotate(-90 70.1 204.5)">gnd(-)</text>
<text x="84.2" y="205.3" transform="rotate(-90 84.2 205.3)">gnd(+)</text>
<text x="89.3" y="207.2" transform="rotate(-90 89.3 207.2)">main(+)</text>
<text x="103.6" y="208.1" transform="rotate(-90 103.6 208.1)">main(-)</text>
<text x="234.4" y="205.3" transform="rotate(-90 234.4 205.3)">ReadyPower(BMS)</text>
<text x="276.5" y="204.3" transform="rotate(-90 276.5 204.3)">AlwaysOn(Therm)</text>
<text x="280" y="207.4" transform="rotate(-90 280 207.4)">ReadyPower(Therm)</text>
<text x="331.2" y="206.6" transform="rotate(-90 331.2 206.6)">MultiPurposeEnable</text>
<text x="112.5" y="210.9" transform="rotate(-90 112.5 210.9)">precharge(+)</text>
<text x="126.6" y="210" transform="rotate(-90 126.6 210)">precharge(-)</text>
<text x="341.7" y="211" transform="rotate(-90 341.7 211)">MultiPurposeOutput(1)</text>
<text x="530.2" y="216.6">GP20</text>
<text x="499.9" y="244.2">Array</text>
<text x="119.3" y="262.7">GP10</text>
<text x="401.1" y="259">GP21</text>
<text x="119.3" y="269.7">GP20</text>
<text x="119.3" y="266.2">GP19</text>
<text x="180.7" y="269.8">GP7</text>
<text x="326.5" y="266.1">KillSwitch</text>
<text x="401.1" y="266.2">3v3</text>
<text x="528.1" y="269.7">A1</text>
<text x="180.7" y="273.3">GP6</text>
<text x="401.1" y="273.3">GP6</text>
<text x="180.7" y="276.7">GP21</text>
<text x="180.7" y="280.2">GP22</text>
<text x="316.9" y="280.4">DischargeEnable</text>
<text x="401.1" y="280.3">3v3</text>
<text x="123.4" y="287.3">A2</text>
<text x="123.4" y="283.8">A1</text>
<text x="180.7" y="283.7">GP23</text>
<text x="499.6" y="293.6">precharge(+)</text>
<text x="401.1" y="301.4">GP23</text>
<text x="321.4" y="308.6">ChargeEnable</text>
<text x="401.1" y="308.5">3v3</text>
<text x="401.1" y="315.7">GP22</text>
<text x="180.7" y="322.5">CANHI(1)</text>
<text x="180.7" y="319">CANLOW(1)</text>
<text x="308" y="322.6">MultiPurposeOutput(1)</text>
<text x="401.1" y="322.6">3v3</text>
<text x="533.8" y="318.9">GP10</text>
<text x="122.3" y="336.7">3v3</text>
<text x="401.1" y="345.6">GP7</text>
<text x="122.3" y="350.8">3v3</text>
<text x="332.5" y="352.6">On/Off</text>
<text x="401.1" y="352.6">3v3</text>
</g>
<g font-size="3.9" fill="#800">
<text x="444.9" y="357.7">TITLE:</text>
<text x="573.5" y="362.4">REV:</text>
<text x="481.8" y="371.9">Company:</text>
<text x="573.2" y="372.5">Sheet: 1/1</text>
<text x="481.8" y="379.6">Date:</text>
<text x="530.8" y="379.6">Drawn By: katanna</text>
</g>
<g font-size="3.2" fill="#800">
<text x="41.7" y="6.8">1</text>
<text x="110.8" y="6.8">2</text>
<text x="180" y="6.8">3</text>
<text x="249.1" y="6.8">4</text>
<text x="318.2" y="6.8">5</text>
<text x="387.4" y="6.8">6</text>
<text x="456.5" y="6.8">7</text>
<text x="525.7" y="6.8">8</text>
<text x="4.1" y="41.9">A</text>
<text x="600.3" y="41.9">A</text>
<text x="4.1" y="111.1">B</text>
<text x="600.3" y="111.1">B</text>
<text x="4.1" y="180.2">C</text>
<text x="600.3" y="180.2">C</text>
<text x="4.1" y="249.4">D</text>
<text x="600.3" y="249.4">D</text>
<text x="4.1" y="318.5">E</text>
<text x="600.3" y="318.5">E</text>
<text x="41.7" y="384.3">1</text>
<text x="110.8" y="384.3">2</text>
<text x="180" y="384.3">3</text>
<text x="249.1" y="384.3">4</text>
<text x="318.2" y="384.3">5</text>
<text x="387.4" y="384.3">6</text>
<text x="456.5" y="384.3">7</text>
<text x="525.7" y="384.3">8</text>
</g>
<g font-size="3.2" fill="#000080">
<text x="327.8" y="29.6">U8</text>
<text x="197.6" y="33.2">C1</text>
<text x="327.8" y="32.8">UA7812CKCSE3</text>
<text x="146.1" y="40.2">U1</text>
<text x="197.6" y="36.4">4.7nF</text>
<text x="199" y="40.8">D2</text>
<text x="146.1" y="43.4">VICRO MINI</text>
<text x="199" y="44.1">SB560-E3/54</text>
<text x="81.2" y="51.6">4.7nF</text>
<text x="81.2" y="48.4">C2</text>
<text x="45" y="56.1">U5</text>
<text x="315.8" y="57.9">C6</text>
<text x="351" y="57.9">C7</text>
<text x="253" y="63.2">FUSE1</text>
<text x="315.8" y="61.1">.33</text>
<text x="323.4" y="61.1">F</text>
<text x="351" y="61.1">.1</text>
<text x="253" y="66.4">ATC fuse header</text>
<text x="484.7" y="71.9">APAN3103</text>
<text x="484.7" y="68.8">K5</text>
<text x="70.6" y="75.2">.2</text>
<text x="70.6" y="72">C4</text>
<text x="76.4" y="75.2">F</text>
<text x="197.6" y="75.2">4.7nF</text>
<text x="197.6" y="72">C3</text>
<text x="248.7" y="82.3">SB560-E3/54</text>
<text x="248.7" y="79">D4</text>
<text x="82.9" y="93.2">C5</text>
<text x="82.9" y="96.4">4.7nF</text>
<text x="515.1" y="100.3">D6</text>
<text x="515.1" y="103.4">SB560-E3/54</text>
<text x="484.7" y="125.3">K3</text>
<text x="484.7" y="128.4">APAN3103</text>
<text x="183.5" y="149.3">DT15-12PA-B016</text>
<text x="183.5" y="146.2">J5</text>
<text x="248.5" y="149.2">DS1033-15MUNSiSS</text>
<text x="248.5" y="146">DSUB1</text>
<text x="317.3" y="149.2">DS1033-15MUNSiSS</text>
<text x="317.3" y="146">DSUB2</text>
<text x="111.9" y="161.7">DS1034-01-09FBN044</text>
<text x="111.9" y="158.4">DSUB3</text>
<text x="404.7" y="156.7">DSUB5</text>
<text x="404.9" y="160.2">DS1034-01-09FBN044</text>
<text x="515.1" y="159.9">SB560-E3/54</text>
<text x="515.1" y="156.8">D5</text>
<text x="73.8" y="167.8">D7</text>
<text x="36.5" y="170.7">J3</text>
<text x="73.8" y="171.1">SB560-E3/54</text>
<text x="93.2" y="173.2">D8</text>
<text x="116.1" y="171.5">D10</text>
<text x="36" y="174.1">DT15-6P</text>
<text x="93.2" y="176.4">SB560-E3/54</text>
<text x="116.1" y="174.6">SB560-E3/54</text>
<text x="484.7" y="178.2">K1</text>
<text x="484.7" y="181.3">APAN3103</text>
<text x="513.3" y="209.7">D1</text>
<text x="513.3" y="212.8">SB560-E3/54</text>
<text x="484.7" y="231.1">K4</text>
<text x="484.7" y="234.2">APAN3103</text>
<text x="142.5" y="250.2">CANBED V1 COPY</text>
<text x="152.3" y="248.3">U15</text>
<text x="359.5" y="251.8">U2</text>
<text x="378.2" y="250.1">U16</text>
<text x="359.5" y="255">500</text>
<text x="377.8" y="253.3">PVI1050NPBF</text>
<text x="513.3" y="262.6">D9</text>
<text x="359.5" y="269.1">500</text>
<text x="359.5" y="266">U7</text>
<text x="513.3" y="265.7">SB560-E3/54</text>
<text x="484.7" y="280.5">K2</text>
<text x="484.7" y="283.6">APAN3103</text>
<text x="378.2" y="292.4">U17</text>
<text x="359.5" y="297.4">500</text>
<text x="359.5" y="294.2">U6</text>
<text x="377.8" y="295.6">PVI1050NPBF</text>
<text x="79.1" y="311.5">UA7812CKCSE3</text>
<text x="79.1" y="308.3">U14</text>
<text x="359.5" y="311.5">500</text>
<text x="359.5" y="308.3">U4</text>
<text x="515.1" y="315.1">SB560-E3/54</text>
<text x="515.1" y="312">D3</text>
<text x="60" y="329.5">C8</text>
<text x="109.4" y="329.5">C9</text>
<text x="60" y="332.7">.33</text>
<text x="109.4" y="332.7">.1</text>
<text x="359.5" y="341.5">500</text>
<text x="359.5" y="338.3">U3</text>
<text x="377.8" y="339.7">PVI1050NPBF</text>
<text x="378.2" y="336.5">U23</text>
</g>
<g font-size="3.2" fill="#00f">
<text x="315.2" y="37">1</text>
<text x="320.4" y="38.4">IN</text>
<text x="332.6" y="38.4">OUT</text>
<text x="342.6" y="37">3</text>
<text x="119.7" y="47.6">1</text>
<text x="174.7" y="47.6">7</text>
<text x="124.2" y="49">+VI</text>
<text x="164.9" y="49">+VO</text>
<text x="119.7" y="58.2">2</text>
<text x="124.2" y="59.6">PC</text>
<text x="47.7" y="65.2">1</text>
<text x="167.8" y="63.1">SC</text>
<text x="174.7" y="61.7">6</text>
<text x="244.9" y="63.8" transform="rotate(-90 244.9 63.8)">IN</text>
<text x="251.9" y="65.2" transform="rotate(-90 251.9 65.2)">OUT</text>
<text x="36.5" y="66.6">1 pos</text>
<text x="119.7" y="68.8">3</text>
<text x="124.2" y="70.2">PR</text>
<text x="34.7" y="73.7">2 grnd</text>
<text x="47.7" y="72.3">2</text>
<text x="166.1" y="77.2">-VO</text>
<text x="174.7" y="75.8">5</text>
<text x="488.6" y="74">6</text>
<text x="119.7" y="79.3">4</text>
<text x="124.2" y="80.8">-VI</text>
<text x="488.6" y="81.1">5</text>
<text x="488.6" y="91.7">2</text>
<text x="488.6" y="98.7">1</text>
<text x="488.6" y="130.5">6</text>
<text x="488.6" y="137.5">5</text>
<text x="488.6" y="148.1">2</text>
<text x="488.6" y="155.2">1</text>
<text x="488.6" y="183.4">6</text>
<text x="488.6" y="190.5">5</text>
<text x="488.6" y="201">2</text>
<text x="488.6" y="208.1">1</text>
<text x="488.6" y="236.3">6</text>
<text x="488.6" y="243.4">5</text>
<text x="150" y="256.1">GPIO</text>
<text x="370" y="257.5">1</text>
<text x="390" y="257.5">8</text>
<text x="488.6" y="254">2</text>
<text x="134.6" y="261">10</text>
<text x="141.9" y="262.4">10</text>
<text x="156.6" y="262.4">D0/RX</text>
<text x="170.1" y="261">9</text>
<text x="488.6" y="261">1</text>
<text x="134.6" y="264.5">11</text>
<text x="134.6" y="268.1">12</text>
<text x="141.9" y="266">19</text>
<text x="141.9" y="269.5">20</text>
<text x="154.2" y="269.5">D6/SDA</text>
<text x="156.9" y="266">D1/TX</text>
<text x="170.1" y="268.1">7</text>
<text x="170.1" y="264.5">8</text>
<text x="370" y="264.5">2</text>
<text x="390" y="264.5">7</text>
<text x="134.6" y="271.6">13</text>
<text x="134.6" y="275.1">14</text>
<text x="141.9" y="273">A3</text>
<text x="154.8" y="273">D7/SCL</text>
<text x="170.1" y="275.1">5</text>
<text x="170.1" y="271.6">6</text>
<text x="370" y="271.6">3</text>
<text x="390" y="271.6">6</text>
<text x="134.6" y="278.7">15</text>
<text x="141.9" y="276.5">25</text>
<text x="141.9" y="280.1">A0</text>
<text x="162.9" y="280.1">22</text>
<text x="162.9" y="276.5">21</text>
<text x="170.1" y="278.7">4</text>
<text x="370" y="278.7">4</text>
<text x="390" y="278.7">5</text>
<text x="134.6" y="282.2">16</text>
<text x="134.6" y="285.7">17</text>
<text x="141.9" y="283.6">A1</text>
<text x="141.9" y="287.1">A2</text>
<text x="162.9" y="287.1">24</text>
<text x="162.9" y="283.6">23</text>
<text x="170.1" y="285.7">2</text>
<text x="170.1" y="282.2">3</text>
<text x="488.6" y="285.7">6</text>
<text x="134.6" y="289.2">18</text>
<text x="141.9" y="290.7">3v3</text>
<text x="159.6" y="290.7">GND</text>
<text x="170.1" y="289.2">1</text>
<text x="488.6" y="292.8">5</text>
<text x="134.6" y="299.8">24</text>
<text x="151.7" y="294.9">SPI</text>
<text x="170.1" y="299.8">19</text>
<text x="370" y="299.8">1</text>
<text x="390" y="299.8">8</text>
<text x="134.6" y="303.4">23</text>
<text x="141.9" y="301.2">3v3</text>
<text x="141.9" y="304.8">SI</text>
<text x="160.3" y="304.8">SCK</text>
<text x="162.2" y="301.2">SO</text>
<text x="170.1" y="303.4">20</text>
<text x="488.6" y="303.4">2</text>
<text x="134.6" y="306.9">22</text>
<text x="141.9" y="308.3">GND</text>
<text x="160.6" y="308.3">RST</text>
<text x="170.1" y="306.9">21</text>
<text x="370" y="306.9">2</text>
<text x="390" y="306.9">7</text>
<text x="488.6" y="310.4">1</text>
<text x="66.5" y="315.7">1</text>
<text x="71.6" y="317.1">IN</text>
<text x="83.9" y="317.1">OUT</text>
<text x="93.9" y="315.7">3</text>
<text x="134.6" y="317.5">28</text>
<text x="151.7" y="312.5">CAN</text>
<text x="170.1" y="317.5">25</text>
<text x="370" y="313.9">3</text>
<text x="390" y="313.9">6</text>
<text x="134.6" y="321">27</text>
<text x="141.9" y="322.4">GND</text>
<text x="141.9" y="318.9">VIN</text>
<text x="157.8" y="322.4">CANH</text>
<text x="158.4" y="318.9">CANL</text>
<text x="170.1" y="321">26</text>
<text x="370" y="321">4</text>
<text x="390" y="321">5</text>
<text x="151.7" y="326.6">I2C</text>
<text x="134.6" y="331.6">32</text>
<text x="134.6" y="335.1">31</text>
<text x="141.9" y="333">GND</text>
<text x="160.8" y="333">SCL</text>
<text x="170.1" y="331.6">29</text>
<text x="170.1" y="335.1">30</text>
<text x="141.9" y="336.5">3v3</text>
<text x="150" y="340.7">UART</text>
<text x="160.1" y="336.5">SDA</text>
<text x="134.6" y="345.7">36</text>
<text x="141.9" y="347.1">GND</text>
<text x="162.8" y="347.1">TX</text>
<text x="170.1" y="345.7">33</text>
<text x="370" y="343.9">1</text>
<text x="390" y="343.9">8</text>
<text x="134.6" y="349.2">35</text>
<text x="141.9" y="350.6">3v3</text>
<text x="162.5" y="350.6">RX</text>
<text x="170.1" y="349.2">34</text>
<text x="370" y="351">2</text>
<text x="390" y="351">7</text>
<text x="370" y="358">3</text>
<text x="390" y="358">6</text>
<text x="370" y="365.1">4</text>
<text x="390" y="365.1">5</text>
</g>
<g font-size="3.2">
<text x="329.5" y="48.5" transform="rotate(-90 329.5 48.5)">2</text>
<text x="378.9" y="148.5" transform="rotate(-90 378.9 148.5)">11</text>
<text x="393" y="148.5" transform="rotate(-90 393 148.5)">10</text>
<text x="86.1" y="150.2" transform="rotate(-90 86.1 150.2)">11</text>
<text x="100.2" y="150.2" transform="rotate(-90 100.2 150.2)">10</text>
<text x="79.1" y="166.4" transform="rotate(-90 79.1 166.4)">1</text>
<text x="82.6" y="166.4" transform="rotate(-90 82.6 166.4)">6</text>
<text x="86.1" y="166.4" transform="rotate(-90 86.1 166.4)">2</text>
<text x="89.6" y="166.4" transform="rotate(-90 89.6 166.4)">7</text>
<text x="93.2" y="166.4" transform="rotate(-90 93.2 166.4)">3</text>
<text x="96.7" y="166.4" transform="rotate(-90 96.7 166.4)">8</text>
<text x="100.2" y="166.4" transform="rotate(-90 100.2 166.4)">4</text>
<text x="103.8" y="166.4" transform="rotate(-90 103.8 166.4)">9</text>
<text x="107.3" y="166.4" transform="rotate(-90 107.3 166.4)">5</text>
<text x="229" y="164.6" transform="rotate(-90 229 164.6)">1</text>
<text x="232.5" y="164.6" transform="rotate(-90 232.5 164.6)">9</text>
<text x="236" y="164.6" transform="rotate(-90 236 164.6)">2</text>
<text x="239.6" y="166.6" transform="rotate(-90 239.6 166.6)">10</text>
<text x="243.1" y="164.6" transform="rotate(-90 243.1 164.6)">3</text>
<text x="246.6" y="166.6" transform="rotate(-90 246.6 166.6)">11</text>
<text x="250.2" y="164.6" transform="rotate(-90 250.2 164.6)">4</text>
<text x="253.7" y="166.6" transform="rotate(-90 253.7 166.6)">12</text>
<text x="257.2" y="164.6" transform="rotate(-90 257.2 164.6)">5</text>
<text x="260.7" y="166.6" transform="rotate(-90 260.7 166.6)">13</text>
<text x="264.3" y="164.6" transform="rotate(-90 264.3 164.6)">6</text>
<text x="267.8" y="166.6" transform="rotate(-90 267.8 166.6)">14</text>
<text x="271.3" y="164.6" transform="rotate(-90 271.3 164.6)">7</text>
<text x="274.8" y="166.6" transform="rotate(-90 274.8 166.6)">15</text>
<text x="278.4" y="164.6" transform="rotate(-90 278.4 164.6)">8</text>
<text x="297.8" y="164.6" transform="rotate(-90 297.8 164.6)">1</text>
<text x="301.3" y="164.6" transform="rotate(-90 301.3 164.6)">9</text>
<text x="304.8" y="164.6" transform="rotate(-90 304.8 164.6)">2</text>
<text x="308.4" y="166.6" transform="rotate(-90 308.4 166.6)">10</text>
<text x="311.9" y="164.6" transform="rotate(-90 311.9 164.6)">3</text>
<text x="315.4" y="166.6" transform="rotate(-90 315.4 166.6)">11</text>
<text x="318.9" y="164.6" transform="rotate(-90 318.9 164.6)">4</text>
<text x="322.5" y="166.6" transform="rotate(-90 322.5 166.6)">12</text>
<text x="326" y="164.6" transform="rotate(-90 326 164.6)">5</text>
<text x="329.5" y="166.6" transform="rotate(-90 329.5 166.6)">13</text>
<text x="333.1" y="164.6" transform="rotate(-90 333.1 164.6)">6</text>
<text x="336.6" y="166.6" transform="rotate(-90 336.6 166.6)">14</text>
<text x="340.1" y="164.6" transform="rotate(-90 340.1 164.6)">7</text>
<text x="343.6" y="166.6" transform="rotate(-90 343.6 166.6)">15</text>
<text x="347.2" y="164.6" transform="rotate(-90 347.2 164.6)">8</text>
<text x="371.9" y="164.6" transform="rotate(-90 371.9 164.6)">1</text>
<text x="375.4" y="164.6" transform="rotate(-90 375.4 164.6)">6</text>
<text x="378.9" y="164.6" transform="rotate(-90 378.9 164.6)">2</text>
<text x="382.4" y="164.6" transform="rotate(-90 382.4 164.6)">7</text>
<text x="386" y="164.6" transform="rotate(-90 386 164.6)">3</text>
<text x="389.5" y="164.6" transform="rotate(-90 389.5 164.6)">8</text>
<text x="393" y="164.6" transform="rotate(-90 393 164.6)">4</text>
<text x="396.6" y="164.6" transform="rotate(-90 396.6 164.6)">9</text>
<text x="400.1" y="164.6" transform="rotate(-90 400.1 164.6)">5</text>
<text x="80.8" y="327.2" transform="rotate(-90 80.8 327.2)">2</text>
</g>
<g font-size="2.1" fill="#a54b4b">
<text x="24" y="158.4" transform="rotate(-90 24 158.4)">6</text>
<text x="27.6" y="158.4" transform="rotate(-90 27.6 158.4)">5</text>
<text x="31.1" y="158.4" transform="rotate(-90 31.1 158.4)">4</text>
<text x="166.9" y="161.1" transform="rotate(-90 166.9 161.1)">1</text>
<text x="170.4" y="161.1" transform="rotate(-90 170.4 161.1)">2</text>
<text x="173.9" y="161.1" transform="rotate(-90 173.9 161.1)">3</text>
<text x="177.5" y="161.1" transform="rotate(-90 177.5 161.1)">4</text>
<text x="181" y="161.1" transform="rotate(-90 181 161.1)">5</text>
<text x="184.5" y="161.1" transform="rotate(-90 184.5 161.1)">6</text>
<text x="188" y="161.1" transform="rotate(-90 188 161.1)">7</text>
<text x="191.6" y="161.1" transform="rotate(-90 191.6 161.1)">8</text>
<text x="195.1" y="161.1" transform="rotate(-90 195.1 161.1)">9</text>
<text x="198.6" y="161.1" transform="rotate(-90 198.6 161.1)">10</text>
<text x="202.2" y="161.1" transform="rotate(-90 202.2 161.1)">11</text>
<text x="205.7" y="161.1" transform="rotate(-90 205.7 161.1)">12</text>
<text x="25.8" y="167.4" transform="rotate(-90 25.8 167.4)">6</text>
<text x="29.3" y="167.4" transform="rotate(-90 29.3 167.4)">5</text>
<text x="32.8" y="167.4" transform="rotate(-90 32.8 167.4)">4</text>
<text x="25.8" y="173.5" transform="rotate(-90 25.8 173.5)">1</text>
<text x="29.3" y="173.5" transform="rotate(-90 29.3 173.5)">2</text>
<text x="32.8" y="173.5" transform="rotate(-90 32.8 173.5)">3</text>
<text x="165.1" y="170.1" transform="rotate(-90 165.1 170.1)">1</text>
<text x="168.7" y="170.1" transform="rotate(-90 168.7 170.1)">2</text>
<text x="172.2" y="170.1" transform="rotate(-90 172.2 170.1)">3</text>
<text x="175.7" y="170.1" transform="rotate(-90 175.7 170.1)">4</text>
<text x="179.3" y="170.1" transform="rotate(-90 179.3 170.1)">5</text>
<text x="182.8" y="170.1" transform="rotate(-90 182.8 170.1)">6</text>
<text x="186.3" y="170.1" transform="rotate(-90 186.3 170.1)">7</text>
<text x="189.8" y="170.1" transform="rotate(-90 189.8 170.1)">8</text>
<text x="193.4" y="170.1" transform="rotate(-90 193.4 170.1)">9</text>
<text x="196.9" y="171.4" transform="rotate(-90 196.9 171.4)">10</text>
<text x="200.4" y="171.4" transform="rotate(-90 200.4 171.4)">11</text>
<text x="204" y="171.4" transform="rotate(-90 204 171.4)">12</text>
<text x="24" y="182.4" transform="rotate(-90 24 182.4)">1</text>
<text x="27.6" y="182.4" transform="rotate(-90 27.6 182.4)">2</text>
<text x="31.1" y="182.4" transform="rotate(-90 31.1 182.4)">3</text>
</g>
</svg>
